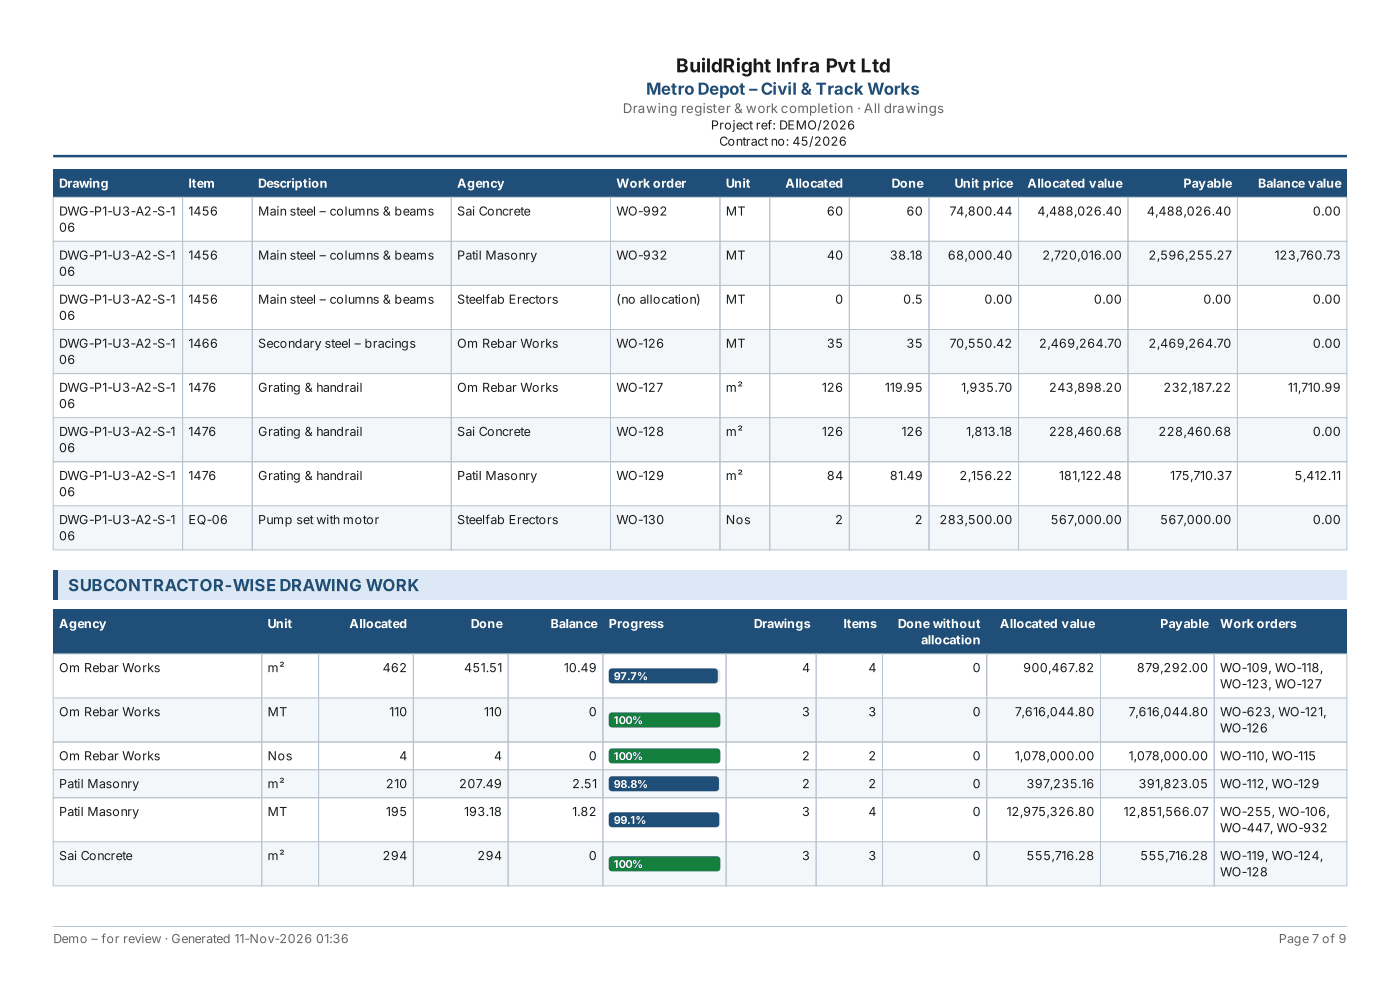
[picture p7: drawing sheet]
<svg xmlns="http://www.w3.org/2000/svg" width="297mm" height="210mm" viewBox="0 0 297 210" stroke-linecap="round" stroke-linejoin="round" font-family="sans-serif">
<path d="M11.3 33.1h274.4" fill="none" stroke="#1f4e79" stroke-width=".53"/>
<path d="M11.3 196.5h274.4" fill="none" stroke="#b8c4d0" stroke-width=".21"/>
<path d="M11.3 35.9h274.4v5.9h-274.4z" fill="#1f4e79"/>
<path d="M11.3 41.8h27.4v9.4h-27.4zM38.7 41.8h14.8v9.4h-14.8zM53.5 41.8h42.2v9.4h-42.2zM95.7 41.8h33.8v9.4h-33.8zM129.5 41.8h23.2v9.4h-23.2zM152.7 41.8h10.6v9.4h-10.6zM163.3 41.8h16.9v9.4h-16.9zM180.2 41.8h16.9v9.4h-16.9zM197.1 41.8h19v9.4h-19zM216.1 41.8h23.2v9.4h-23.2zM239.3 41.8h23.2v9.4h-23.2zM262.5 41.8h23.2v9.4h-23.2z" fill="none" stroke="#b8c4d0" stroke-width=".21"/>
<path d="M11.3 51.2h274.4v9.3h-274.4z" fill="#f4f7fa"/>
<g fill="none" stroke="#b8c4d0" stroke-width=".21">
<path d="M11.3 51.2h27.4v9.3h-27.4zM38.7 51.2h14.8v9.3h-14.8zM53.5 51.2h42.2v9.3h-42.2zM95.7 51.2h33.8v9.3h-33.8zM129.5 51.2h23.2v9.3h-23.2zM152.7 51.2h10.6v9.3h-10.6zM163.3 51.2h16.9v9.3h-16.9zM180.2 51.2h16.9v9.3h-16.9zM197.1 51.2h19v9.3h-19zM216.1 51.2h23.2v9.3h-23.2zM239.3 51.2h23.2v9.3h-23.2zM262.5 51.2h23.2v9.3h-23.2z"/>
<path d="M11.3 60.5h27.4v9.4h-27.4zM38.7 60.5h14.8v9.4h-14.8zM53.5 60.5h42.2v9.4h-42.2zM95.7 60.5h33.8v9.4h-33.8zM129.5 60.5h23.2v9.4h-23.2zM152.7 60.5h10.6v9.4h-10.6zM163.3 60.5h16.9v9.4h-16.9zM180.2 60.5h16.9v9.4h-16.9zM197.1 60.5h19v9.4h-19zM216.1 60.5h23.2v9.4h-23.2zM239.3 60.5h23.2v9.4h-23.2zM262.5 60.5h23.2v9.4h-23.2z"/>
</g>
<path d="M11.3 69.9h274.4v9.3h-274.4z" fill="#f4f7fa"/>
<g fill="none" stroke="#b8c4d0" stroke-width=".21">
<path d="M11.3 69.9h27.4v9.3h-27.4zM11.3 79.2h27.4v9.4h-27.4zM38.7 69.9h14.8v9.3h-14.8zM38.7 79.2h14.8v9.4h-14.8zM53.5 69.9h42.2v9.3h-42.2zM53.5 79.2h42.2v9.4h-42.2zM95.7 69.9h33.8v9.3h-33.8zM95.7 79.2h33.8v9.4h-33.8zM129.5 69.9h23.2v9.3h-23.2zM129.5 79.2h23.2v9.4h-23.2zM152.7 69.9h10.6v9.3h-10.6zM152.7 79.2h10.6v9.4h-10.6z"/>
<path d="M163.3 69.9h16.9v9.3h-16.9zM163.3 79.2h16.9v9.4h-16.9zM180.2 69.9h16.9v9.3h-16.9zM180.2 79.2h16.9v9.4h-16.9zM197.1 69.9h19v9.3h-19zM197.1 79.2h19v9.4h-19zM216.1 69.9h23.2v9.3h-23.2zM216.1 79.2h23.2v9.4h-23.2zM239.3 69.9h23.2v9.3h-23.2zM239.3 79.2h23.2v9.4h-23.2zM262.5 69.9h23.2v9.3h-23.2zM262.5 79.2h23.2v9.4h-23.2z"/>
</g>
<path d="M11.3 88.6h274.4v9.3h-274.4z" fill="#f4f7fa"/>
<g fill="none" stroke="#b8c4d0" stroke-width=".21">
<path d="M11.3 88.6h27.4v9.3h-27.4zM11.3 97.9h27.4v9.4h-27.4zM38.7 88.6h14.8v9.3h-14.8zM38.7 97.9h14.8v9.4h-14.8zM53.5 88.6h42.2v9.3h-42.2zM53.5 97.9h42.2v9.4h-42.2zM95.7 88.6h33.8v9.3h-33.8zM95.7 97.9h33.8v9.4h-33.8zM129.5 88.6h23.2v9.3h-23.2zM129.5 97.9h23.2v9.4h-23.2zM152.7 88.6h10.6v9.3h-10.6zM152.7 97.9h10.6v9.4h-10.6z"/>
<path d="M163.3 88.6h16.9v9.3h-16.9zM163.3 97.9h16.9v9.4h-16.9zM180.2 88.6h16.9v9.3h-16.9zM180.2 97.9h16.9v9.4h-16.9zM197.1 88.6h19v9.3h-19zM197.1 97.9h19v9.4h-19zM216.1 88.6h23.2v9.3h-23.2zM216.1 97.9h23.2v9.4h-23.2zM239.3 88.6h23.2v9.3h-23.2zM239.3 97.9h23.2v9.4h-23.2zM262.5 88.6h23.2v9.3h-23.2zM262.5 97.9h23.2v9.4h-23.2z"/>
</g>
<path d="M11.3 107.3h274.4v9.3h-274.4z" fill="#f4f7fa"/>
<path d="M11.3 107.3h27.4v9.3h-27.4zM38.7 107.3h14.8v9.3h-14.8zM53.5 107.3h42.2v9.3h-42.2zM95.7 107.3h33.8v9.3h-33.8zM129.5 107.3h23.2v9.3h-23.2zM152.7 107.3h10.6v9.3h-10.6zM163.3 107.3h16.9v9.3h-16.9zM180.2 107.3h16.9v9.3h-16.9zM197.1 107.3h19v9.3h-19zM216.1 107.3h23.2v9.3h-23.2zM239.3 107.3h23.2v9.3h-23.2zM262.5 107.3h23.2v9.3h-23.2z" fill="none" stroke="#b8c4d0" stroke-width=".21"/>
<path d="M11.3 120.9h274.4v6.3h-274.4z" fill="#dce8f5"/>
<g fill="#1f4e79">
<path d="M11.3 120.9h1v6.3h-1z"/>
<path d="M11.3 129.3h274.4v9.4h-274.4z"/>
</g>
<path d="M11.3 138.7h44.2v9.3h-44.2zM55.5 138.7h12.1v9.3h-12.1zM67.6 138.7h20.1v9.3h-20.1zM87.7 138.7h20.1v9.3h-20.1zM107.8 138.7h20.1v9.3h-20.1zM127.9 138.7h26.1v9.3h-26.1z" fill="none" stroke="#b8c4d0" stroke-width=".21"/>
<path d="M129.4 142l.5-.2h22.2a.71 .71 0 0 1 .7 .7v1.7a.71 .71 0 0 1-.7 .7h-22.2a.71 .71 0 0 1-.8-.7v-1.7z" fill="#e5e7eb"/>
<path d="M129.4 142l.5-.2h21.7a.71 .71 0 0 1 .7 .7v1.7a.71 .71 0 0 1-.7 .7h-21.7a.71 .71 0 0 1-.8-.7v-1.7z" fill="#1f4e79"/>
<path d="M154 138.7h19.2v9.3h-19.2zM173.2 138.7h14v9.3h-14zM187.2 138.7h22.1v9.3h-22.1zM209.3 138.7h24.2v9.3h-24.2zM233.5 138.7h24.1v9.3h-24.1zM257.6 138.7h28.2v9.3h-28.2z" fill="none" stroke="#b8c4d0" stroke-width=".21"/>
<path d="M11.3 148h274.4v9.4h-274.4z" fill="#f4f7fa"/>
<path d="M11.3 148h44.2v9.4h-44.2zM55.5 148h12.1v9.4h-12.1zM67.6 148h20.1v9.4h-20.1zM87.7 148h20.1v9.4h-20.1zM107.8 148h20.1v9.4h-20.1zM127.9 148h26.1v9.4h-26.1z" fill="none" stroke="#b8c4d0" stroke-width=".21"/>
<path d="M129.4 151.3l.5-.2h22.2a.71 .71 0 0 1 .7 .7v1.8a.71 .71 0 0 1-.7 .7h-22.2a.71 .71 0 0 1-.8-.7v-1.8z" fill="#e5e7eb"/>
<path d="M129.4 151.3l.5-.2h22.2a.71 .71 0 0 1 .7 .7v1.8a.71 .71 0 0 1-.7 .7h-22.2a.71 .71 0 0 1-.8-.7v-1.8z" fill="#15803d"/>
<path d="M11.3 157.4h44.2v5.9h-44.2zM55.5 157.4h12.1v5.9h-12.1zM67.6 157.4h20.1v5.9h-20.1zM87.7 157.4h20.1v5.9h-20.1zM107.8 157.4h20.1v5.9h-20.1zM127.9 157.4h26.1v5.9h-26.1zM154 148h19.2v9.4h-19.2zM173.2 148h14v9.4h-14zM187.2 148h22.1v9.4h-22.1zM209.3 148h24.2v9.4h-24.2zM233.5 148h24.1v9.4h-24.1zM257.6 148h28.2v9.4h-28.2z" fill="none" stroke="#b8c4d0" stroke-width=".21"/>
<path d="M129.4 158.9l.5-.2h22.2a.71 .71 0 0 1 .7 .7v1.8a.71 .71 0 0 1-.7 .7h-22.2a.71 .71 0 0 1-.8-.7v-1.8z" fill="#e5e7eb"/>
<path d="M129.4 158.9l.5-.2h22.2a.71 .71 0 0 1 .7 .7v1.8a.71 .71 0 0 1-.7 .7h-22.2a.71 .71 0 0 1-.8-.7v-1.8z" fill="#15803d"/>
<path d="M154 157.4h19.2v5.9h-19.2zM173.2 157.4h14v5.9h-14zM187.2 157.4h22.1v5.9h-22.1zM209.3 157.4h24.2v5.9h-24.2zM233.5 157.4h24.1v5.9h-24.1zM257.6 157.4h28.2v5.9h-28.2z" fill="none" stroke="#b8c4d0" stroke-width=".21"/>
<path d="M11.3 163.3h274.4v5.9h-274.4z" fill="#f4f7fa"/>
<path d="M11.3 163.3h44.2v5.9h-44.2zM55.5 163.3h12.1v5.9h-12.1zM67.6 163.3h20.1v5.9h-20.1zM87.7 163.3h20.1v5.9h-20.1zM107.8 163.3h20.1v5.9h-20.1zM127.9 163.3h26.1v5.9h-26.1z" fill="none" stroke="#b8c4d0" stroke-width=".21"/>
<path d="M129.4 164.9l.5-.2h22.2a.71 .71 0 0 1 .7 .7v1.7a.71 .71 0 0 1-.7 .7h-22.2a.71 .71 0 0 1-.8-.7v-1.7z" fill="#e5e7eb"/>
<path d="M129.4 164.9l.5-.2h21.9a.71 .71 0 0 1 .7 .7v1.7a.71 .71 0 0 1-.7 .7h-21.9a.71 .71 0 0 1-.8-.7v-1.7z" fill="#1f4e79"/>
<path d="M11.3 169.2h44.2v9.3h-44.2zM55.5 169.2h12.1v9.3h-12.1zM67.6 169.2h20.1v9.3h-20.1zM87.7 169.2h20.1v9.3h-20.1zM107.8 169.2h20.1v9.3h-20.1zM127.9 169.2h26.1v9.3h-26.1zM154 163.3h19.2v5.9h-19.2zM173.2 163.3h14v5.9h-14zM187.2 163.3h22.1v5.9h-22.1zM209.3 163.3h24.2v5.9h-24.2zM233.5 163.3h24.1v5.9h-24.1zM257.6 163.3h28.2v5.9h-28.2z" fill="none" stroke="#b8c4d0" stroke-width=".21"/>
<path d="M129.4 172.5l.5-.2h22.2a.71 .71 0 0 1 .7 .7v1.7a.71 .71 0 0 1-.7 .8h-22.2a.71 .71 0 0 1-.8-.8v-1.7z" fill="#e5e7eb"/>
<path d="M129.4 172.5l.5-.2h22a.71 .71 0 0 1 .7 .7v1.7a.71 .71 0 0 1-.7 .8h-22a.71 .71 0 0 1-.8-.8v-1.7z" fill="#1f4e79"/>
<path d="M154 169.2h19.2v9.3h-19.2zM173.2 169.2h14v9.3h-14zM187.2 169.2h22.1v9.3h-22.1zM209.3 169.2h24.2v9.3h-24.2zM233.5 169.2h24.1v9.3h-24.1zM257.6 169.2h28.2v9.3h-28.2z" fill="none" stroke="#b8c4d0" stroke-width=".21"/>
<path d="M11.3 178.5h274.4v9.4h-274.4z" fill="#f4f7fa"/>
<path d="M11.3 178.5h44.2v9.4h-44.2zM55.5 178.5h12.1v9.4h-12.1zM67.6 178.5h20.1v9.4h-20.1zM87.7 178.5h20.1v9.4h-20.1zM107.8 178.5h20.1v9.4h-20.1zM127.9 178.5h26.1v9.4h-26.1z" fill="none" stroke="#b8c4d0" stroke-width=".21"/>
<path d="M129.4 181.8l.5-.2h22.2a.71 .71 0 0 1 .7 .7v1.8a.71 .71 0 0 1-.7 .7h-22.2a.71 .71 0 0 1-.8-.7v-1.8z" fill="#e5e7eb"/>
<path d="M129.4 181.8l.5-.2h22.2a.71 .71 0 0 1 .7 .7v1.8a.71 .71 0 0 1-.7 .7h-22.2a.71 .71 0 0 1-.8-.7v-1.8z" fill="#15803d"/>
<path d="M154 178.5h19.2v9.4h-19.2zM173.2 178.5h14v9.4h-14zM187.2 178.5h22.1v9.4h-22.1zM209.3 178.5h24.2v9.4h-24.2zM233.5 178.5h24.1v9.4h-24.1zM257.6 178.5h28.2v9.4h-28.2z" fill="none" stroke="#b8c4d0" stroke-width=".21"/>
<text font-size="4.1" fill="#1a1a1a" x="143.4" y="15.3">BuildRight Infra Pvt Ltd</text>
<g font-size="3.5" fill="#1f4e79">
<text x="137.1" y="20.1">Metro Depot – Civil &amp; Track Works</text>
<text x="14.5" y="125.4">SUBCONTRACTOR-WISE DRAWING WORK</text>
</g>
<text font-size="2.8" fill="#666" x="132.1" y="24">Drawing register &amp; work completion · All drawings</text>
<g font-size="2.6" fill="#1a1a1a">
<text x="150.8" y="27.5">Project ref: DEMO/2026</text>
<text x="152.6" y="30.9">Contract no: 45/2026</text>
<text x="12.5" y="45.7">DWG-P1-U3-A2-S-1</text>
<text x="40" y="45.7">1456</text>
<text x="54.7" y="45.7">Main steel – columns &amp; beams</text>
<text x="97" y="45.7">Sai Concrete</text>
<text x="130.8" y="45.7">WO-992</text>
<text x="154" y="45.7">MT</text>
<text x="175.4" y="45.7">60</text>
<text x="192.3" y="45.7">60</text>
<text x="201.4" y="45.7">74,800.44</text>
<text x="220.1" y="45.7">4,488,026.40</text>
<text x="243.3" y="45.7">4,488,026.40</text>
<text x="278.5" y="45.7">0.00</text>
<text x="12.5" y="49.2">06</text>
<text x="12.5" y="55.1">DWG-P1-U3-A2-S-1</text>
<text x="12.5" y="58.5">06</text>
<text x="40" y="55.1">1456</text>
<text x="54.7" y="55.1">Main steel – columns &amp; beams</text>
<text x="97" y="55.1">Patil Masonry</text>
<text x="130.8" y="55.1">WO-932</text>
<text x="154" y="55.1">MT</text>
<text x="175.4" y="55.1">40</text>
<text x="188.8" y="55.1">38.18</text>
<text x="201.1" y="55.1">68,000.40</text>
<text x="221.1" y="55.1">2,720,016.00</text>
<text x="243.7" y="55.1">2,596,255.27</text>
<text x="270.4" y="55.1">123,760.73</text>
<text x="12.5" y="64.4">DWG-P1-U3-A2-S-1</text>
<text x="40" y="64.4">1456</text>
<text x="54.7" y="64.4">Main steel – columns &amp; beams</text>
<text x="97" y="64.4">Steelfab Erectors</text>
<text x="130.8" y="64.4">(no allocation)</text>
<text x="154" y="64.4">MT</text>
<text x="177.2" y="64.4">0</text>
<text x="191.6" y="64.4">0.5</text>
<text x="208.8" y="64.4">0.00</text>
<text x="232.1" y="64.4">0.00</text>
<text x="255.3" y="64.4">0.00</text>
<text x="278.5" y="64.4">0.00</text>
<text x="12.5" y="67.9">06</text>
<text x="12.5" y="73.8">DWG-P1-U3-A2-S-1</text>
<text x="12.5" y="77.2">06</text>
<text x="40" y="73.8">1466</text>
<text x="54.7" y="73.8">Secondary steel – bracings</text>
<text x="97" y="73.8">Om Rebar Works</text>
<text x="130.8" y="73.8">WO-126</text>
<text x="154" y="73.8">MT</text>
<text x="175.4" y="73.8">35</text>
<text x="192.3" y="73.8">35</text>
<text x="201.4" y="73.8">70,550.42</text>
<text x="220.4" y="73.8">2,469,264.70</text>
<text x="243.7" y="73.8">2,469,264.70</text>
<text x="278.5" y="73.8">0.00</text>
<text x="12.5" y="83.1">DWG-P1-U3-A2-S-1</text>
<text x="40" y="83.1">1476</text>
<text x="54.7" y="83.1">Grating &amp; handrail</text>
<text x="97" y="83.1">Om Rebar Works</text>
<text x="130.8" y="83.1">WO-127</text>
<text x="154" y="83.1">m²</text>
<text x="174.4" y="83.1">126</text>
<text x="187.7" y="83.1">119.95</text>
<text x="203.9" y="83.1">1,935.70</text>
<text x="222.5" y="83.1">243,898.20</text>
<text x="246.8" y="83.1">232,187.22</text>
<text x="273.2" y="83.1">11,710.99</text>
<text x="12.5" y="86.6">06</text>
<text x="12.5" y="92.5">DWG-P1-U3-A2-S-1</text>
<text x="12.5" y="95.9">06</text>
<text x="40" y="92.5">1476</text>
<text x="54.7" y="92.5">Grating &amp; handrail</text>
<text x="97" y="92.5">Sai Concrete</text>
<text x="130.8" y="92.5">WO-128</text>
<text x="154" y="92.5">m²</text>
<text x="174.4" y="92.5">126</text>
<text x="191.3" y="92.5">126</text>
<text x="205" y="92.5">1,813.18</text>
<text x="222.5" y="92.5">228,460.68</text>
<text x="245.8" y="92.5">228,460.68</text>
<text x="278.5" y="92.5">0.00</text>
<text x="12.5" y="101.8">DWG-P1-U3-A2-S-1</text>
<text x="40" y="101.8">1476</text>
<text x="54.7" y="101.8">Grating &amp; handrail</text>
<text x="97" y="101.8">Patil Masonry</text>
<text x="130.8" y="101.8">WO-129</text>
<text x="154" y="101.8">m²</text>
<text x="175.4" y="101.8">84</text>
<text x="188.8" y="101.8">81.49</text>
<text x="203.6" y="101.8">2,156.22</text>
<text x="224.7" y="101.8">181,122.48</text>
<text x="248.2" y="101.8">175,710.37</text>
<text x="274.6" y="101.8">5,412.11</text>
<text x="12.5" y="105.3">06</text>
<text x="12.5" y="111.2">DWG-P1-U3-A2-S-1</text>
<text x="40" y="111.2">EQ-06</text>
<text x="54.7" y="111.2">Pump set with motor</text>
<text x="97" y="111.2">Steelfab Erectors</text>
<text x="130.8" y="111.2">WO-130</text>
<text x="154" y="111.2">Nos</text>
<text x="177.2" y="111.2">2</text>
<text x="194.1" y="111.2">2</text>
<text x="199.3" y="111.2">283,500.00</text>
<text x="222.9" y="111.2">567,000.00</text>
<text x="246.1" y="111.2">567,000.00</text>
<text x="278.5" y="111.2">0.00</text>
<text x="12.5" y="114.6">06</text>
<text x="12.5" y="142.6">Om Rebar Works</text>
<text x="56.8" y="142.6">m²</text>
<text x="81.2" y="142.6">462</text>
<text x="98.5" y="142.6">451.51</text>
<text x="119.6" y="142.6">10.49</text>
<text x="170.2" y="142.6">4</text>
<text x="184.2" y="142.6">4</text>
<text x="206.3" y="142.6">0</text>
<text x="217.1" y="142.6">900,467.82</text>
<text x="241.2" y="142.6">879,292.00</text>
<text x="258.8" y="142.6">WO-109, WO-118,</text>
<text x="258.8" y="146">WO-123, WO-127</text>
<text x="12.5" y="151.9">Om Rebar Works</text>
<text x="56.8" y="151.9">MT</text>
<text x="82.6" y="151.9">110</text>
<text x="102.7" y="151.9">110</text>
<text x="124.9" y="151.9">0</text>
<text x="170.2" y="151.9">3</text>
<text x="184.2" y="151.9">3</text>
<text x="206.3" y="151.9">0</text>
<text x="215.3" y="151.9">7,616,044.80</text>
<text x="239.4" y="151.9">7,616,044.80</text>
<text x="258.8" y="151.9">WO-623, WO-121,</text>
<text x="258.8" y="155.3">WO-126</text>
<text x="12.5" y="161.3">Om Rebar Works</text>
<text x="56.8" y="161.3">Nos</text>
<text x="84.7" y="161.3">4</text>
<text x="104.8" y="161.3">4</text>
<text x="124.9" y="161.3">0</text>
<text x="170.2" y="161.3">2</text>
<text x="184.2" y="161.3">2</text>
<text x="206.3" y="161.3">0</text>
<text x="215.3" y="161.3">1,078,000.00</text>
<text x="239.4" y="161.3">1,078,000.00</text>
<text x="258.8" y="161.3">WO-110, WO-115</text>
<text x="12.5" y="167.2">Patil Masonry</text>
<text x="56.8" y="167.2">m²</text>
<text x="81.9" y="167.2">210</text>
<text x="97.4" y="167.2">207.49</text>
<text x="121.4" y="167.2">2.51</text>
<text x="170.2" y="167.2">2</text>
<text x="184.2" y="167.2">2</text>
<text x="206.3" y="167.2">0</text>
<text x="217.8" y="167.2">397,235.16</text>
<text x="241.5" y="167.2">391,823.05</text>
<text x="258.8" y="167.2">WO-112, WO-129</text>
<text x="12.5" y="173.1">Patil Masonry</text>
<text x="56.8" y="173.1">MT</text>
<text x="81.9" y="173.1">195</text>
<text x="98.5" y="173.1">193.18</text>
<text x="121.4" y="173.1">1.82</text>
<text x="170.2" y="173.1">3</text>
<text x="184.2" y="173.1">4</text>
<text x="206.3" y="173.1">0</text>
<text x="213.5" y="173.1">12,975,326.80</text>
<text x="238.4" y="173.1">12,851,566.07</text>
<text x="258.8" y="173.1">WO-255, WO-106,</text>
<text x="258.8" y="176.5">WO-447, WO-932</text>
<text x="12.5" y="182.4">Sai Concrete</text>
<text x="56.8" y="182.4">m²</text>
<text x="81.2" y="182.4">294</text>
<text x="101.3" y="182.4">294</text>
<text x="124.9" y="182.4">0</text>
<text x="170.2" y="182.4">3</text>
<text x="184.2" y="182.4">3</text>
<text x="206.3" y="182.4">0</text>
<text x="217.8" y="182.4">555,716.28</text>
<text x="241.9" y="182.4">555,716.28</text>
<text x="258.8" y="182.4">WO-119, WO-124,</text>
<text x="258.8" y="185.9">WO-128</text>
</g>
<g font-size="2.6" fill="#fff">
<text x="12.5" y="39.8">Drawing</text>
<text x="40" y="39.8">Item</text>
<text x="54.7" y="39.8">Description</text>
<text x="97" y="39.8">Agency</text>
<text x="130.8" y="39.8">Work order</text>
<text x="154" y="39.8">Unit</text>
<text x="166.6" y="39.8">Allocated</text>
<text x="189.1" y="39.8">Done</text>
<text x="202.5" y="39.8">Unit price</text>
<text x="218" y="39.8">Allocated value</text>
<text x="251.1" y="39.8">Payable</text>
<text x="266.9" y="39.8">Balance value</text>
<text x="12.5" y="133.2">Agency</text>
<text x="56.8" y="133.2">Unit</text>
<text x="74.1" y="133.2">Allocated</text>
<text x="99.9" y="133.2">Done</text>
<text x="116.8" y="133.2">Balance</text>
<text x="129.1" y="133.2">Progress</text>
<text x="159.9" y="133.2">Drawings</text>
<text x="178.9" y="133.2">Items</text>
<text x="190.5" y="133.2">Done without</text>
<text x="195.4" y="136.6">allocation</text>
<text x="212.1" y="133.2">Allocated value</text>
<text x="246.1" y="133.2">Payable</text>
<text x="258.8" y="133.2">Work orders</text>
</g>
<g font-size="2.6" fill="#666">
<text x="11.3" y="200">Demo – for review · Generated 11-Nov-2026</text>
<text x="67" y="200">01:36</text>
<text x="271.3" y="200">Page 7 of 9</text>
</g>
<g font-size="2.3" fill="#fff">
<text x="130.2" y="144.2">97.7%</text>
<text x="130.2" y="153.6">100%</text>
<text x="130.2" y="161.2">100%</text>
<text x="130.2" y="167.1">98.8%</text>
<text x="130.2" y="174.7">99.1%</text>
<text x="130.2" y="184.1">100%</text>
</g>
</svg>
